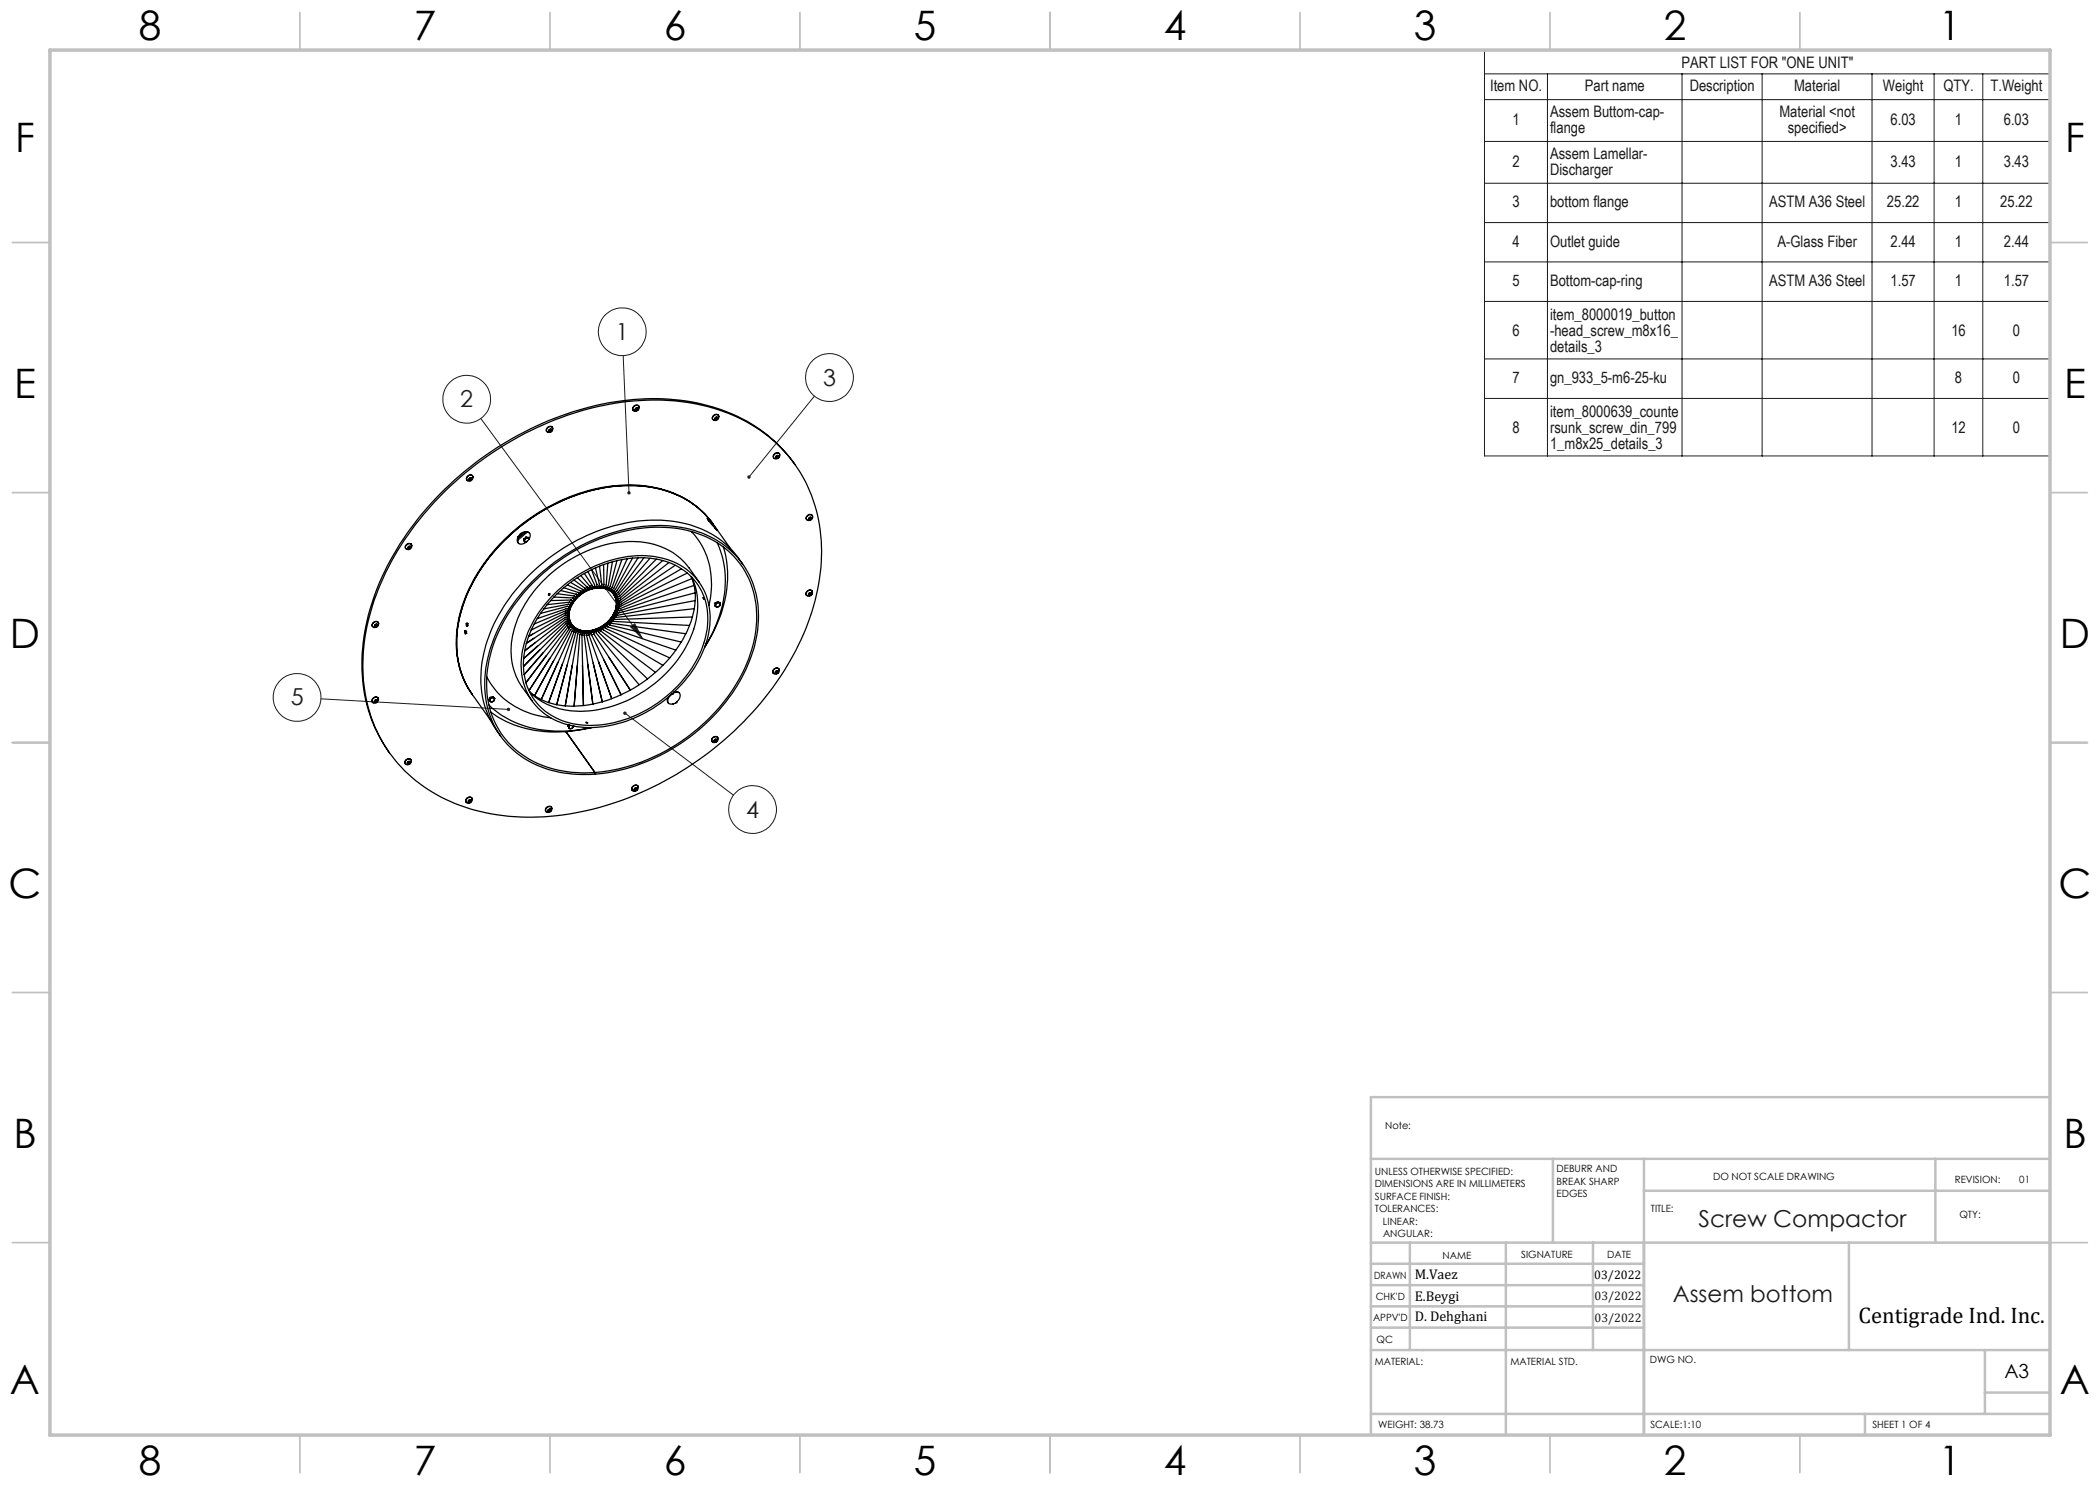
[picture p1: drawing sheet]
<svg xmlns="http://www.w3.org/2000/svg" width="420mm" height="297mm" viewBox="0 0 420 297" stroke-linecap="round" stroke-linejoin="round" font-family="sans-serif">
<g fill="none" stroke="#191924" stroke-width=".2">
<path d="M296.9 10h113.1v81.2h-113.1zM296.9 14.8h113.1M296.9 19.9h113.1M309.5 14.8v76.4M336.4 14.8v76.4M352.4 14.8v76.4M374.4 14.8v76.4M386.8 14.8v76.4M396.6 14.8v76.4M296.9 28.3h113.1M296.9 36.7h113.1M296.9 44.5h113.1"/>
<path d="M296.9 52.4h113.1M124.6 71.1l1.2 27.5M162.9 79.2l-13.1 16.2M296.9 60.3h113.1M296.9 71.8h113.1M296.9 79.7h113.1M96.2 83.7l32.3 44M64.2 139.8l37.5 2.1M126.1 125.4l.9-.6 1.5 2.9zM125 142.6l21.7 16.4"/>
<circle cx="93.3" cy="79.9" r="4.8"/>
<circle cx="124.5" cy="66.4" r="4.8"/>
<circle cx="165.9" cy="75.5" r="4.8"/>
<circle cx="59.4" cy="139.5" r="4.8"/>
<circle cx="150.5" cy="161.9" r="4.8"/>
</g>
<g fill="none" stroke="#c0c0c0" stroke-width=".35">
<path d="M60 2.5v7.5M110 2.5v7.5M160 2.5v7.5M210 2.5v7.5M260 2.5v7.5M310 2.5v7.5M360 2.5v7.5M2.5 48.5h7.5M410 48.5h7.5M2.5 98.5h7.5M410 98.5h7.5M2.5 148.5h7.5"/>
<path d="M410 148.5h7.5M2.5 198.5h7.5M410 198.5h7.5M2.5 248.5h7.5M410 248.5h7.5M60 287v7.5M110 287v7.5M160 287v7.5M210 287v7.5M260 287v7.5M310 287v7.5M360 287v7.5"/>
</g>
<g fill="none" stroke="#c0c0c0" stroke-width=".5">
<path d="M410 219.4h-135.8v67.4M274.2 231.8h135.8M310.6 231.8v16.7M328.8 231.8v55.2M328.8 238.2h81.2M387.1 231.8v16.7M274.2 248.5h135.8M274.2 257h54.6M274.2 252.8h54.6M282 248.5v21.5M301.2 248.5v38.3M318.6 248.5v21.5"/>
<path d="M369.8 248.5v21.5M274.2 265.5h54.6M274.2 261.3h54.6M274.2 270h135.8M397 270v12.8M397 278.5h13M274.2 282.8h135.8M373 282.8v4.2"/>
</g>
<path d="M10 10h400v277h-400z" fill="none" stroke="#c0c0c0" stroke-width=".7"/>
<path d="M149.6 95.1l-.1 .5 .3-.2-.2 .3a.34 .34 0 0 0 .4-.1 .34 .34 0 0 0 0-.4 .34 .34 0 0 0-.4-.1zM125.5 98.4a.37 .37 0 0 0 .3 .5v-.3v.3a.34 .34 0 0 0 .3-.5 .34 .34 0 0 0-.6 0zM126.1 125.4l.9-.6 1.5 2.9zM101.5 141.6a.33 .33 0 0 0 0 .6 .33 .33 0 0 0 .5-.3h-.3h.3a.34 .34 0 0 0-.2-.3 .34 .34 0 0 0-.3 0zM124.8 142.4l.2 .2-.3-.2a.34 .34 0 0 0 .2 .6 .34 .34 0 0 0 .4-.4 .34 .34 0 0 0-.5-.2z" fill="#191924"/>
<g fill="none" stroke="#000" stroke-width=".25">
<path d="M88.2 99.1a63.6 63.6 0 0 1 37.5-18.8 39.3 39.3 0 0 1 25.6 5.2 28.7 28.7 0 0 1 13 25.9 47.4 47.4 0 0 1-9.7 26.1 64.3 64.3 0 0 1-43.4 25.7 39.1 39.1 0 0 1-25.6-5.3 28.7 28.7 0 0 1-13-25.8 45.9 45.9 0 0 1 9-25.1 58.5 58.5 0 0 1 6.6-7.9zM93.5 95.4a.61 .61 0 0 1 1.1-.1 .61 .61 0 0 1-.6 .9 .51 .51 0 0 1-.6-.2 .51 .51 0 0 1 .1-.6zM93.8 95.7a.34 .34 0 0 1 .5-.2 .34 .34 0 0 1 .1 .5 .34 .34 0 0 1-.5 .1l-.1-.1zM93.9 95.8l.1 .1M94 95.9l.2 .1M94.2 95.7l.1 .1M94.2 95.6v.1M94.2 95.7l-.2 .2M94.3 95.8v-.2h-.2l-.3 .2 .1 .2h.3M94.3 95.8l-.1 .2M94.5 95.2a.73 .73 0 0 0-.9-.1 .73 .73 0 0 0-.2 .9M109.5 85.5a.59 .59 0 0 1 1 .1 .59 .59 0 0 1-.5 .9 .52 .52 0 0 1-.7-.3 .52 .52 0 0 1 .2-.7z"/>
<path d="M109.8 86.1l.1 .1M109.9 86.2l.1 .1M110.1 86l-.2 .2M110.1 86l.1 .2M110.2 85.9l-.1 .1M110.2 86.2l.1-.2-.2-.1-.2 .1-.1 .2 .2 .1M110.2 86.2l-.2 .1M110.5 85.5a.7 .7 0 0 0-.9-.1 .7 .7 0 0 0-.2 .9M126.8 81.3a.61 .61 0 0 1 .7-.2 .61 .61 0 0 1 .4 .7 .61 .61 0 0 1-.8 .4 .49 .49 0 0 1-.5-.2 .49 .49 0 0 1 .2-.7zM127.1 81.9l.1 .2 .3-.1M127.3 81.9h-.2M127.3 81.9l.2 .1"/>
<path d="M127.5 81.6h.1M127.5 81.6l.1 .2M127.5 81.6l-.2 .3M127.6 81.8l-.1 .2M127.6 81.8l-.1-.2-.4 .3M127.8 81.2a.72 .72 0 0 0-.9 0 .72 .72 0 0 0-.3 .9M143 83.6a.32 .32 0 0 1 .4-.2 .32 .32 0 0 1 .2 .4 .32 .32 0 0 1-.3 .2l-.3-.1zM143.1 83.7h.1M143.2 83.7l.1 .2M143.4 83.5v.1M143.4 83.6l.1 .1M143.4 83.6l-.2 .1"/>
<path d="M143.5 83.7v-.2h-.2l-.2 .1v.3h.2M143.5 83.7l-.2 .2M143.7 83.1a.71 .71 0 0 0-.9-.1 .71 .71 0 0 0-.2 .9M143.8 83.3a.65 .65 0 0 1-.5 .8 .65 .65 0 0 1-.8-.5 .76 .76 0 0 1 1.3-.5v.2M154.9 90.8a.58 .58 0 0 1 1 0 .58 .58 0 0 1-.4 .9 .54 .54 0 0 1-.8-.1 .54 .54 0 0 1 .2-.8zM155.2 91.5l.3-.4 .2 .2-.1 .2M155.2 91.5l.2 .1M155.2 91.4h.1M155.3 91.4l.1 .2M155.5 91.3l-.2 .1M155.5 91.3l.1 .2M155.6 91.2l-.1 .1"/>
<path d="M155.6 91.5l-.2 .1M155.9 90.8a.73 .73 0 0 0-.9-.1 .73 .73 0 0 0-.3 .9M159 92.9a30.8 30.8 0 0 0-19.7-12.3 52.3 52.3 0 0 0-30.8 4.1 64.3 64.3 0 0 0-31 28.4 40.4 40.4 0 0 0-4.3 27 28.1 28.1 0 0 0 4.7 10.5M81.1 109.7h.1M81.3 109a.59 .59 0 0 1 1-.1 .59 .59 0 0 1-.3 .9 .52 .52 0 0 1-.8 0 .52 .52 0 0 1 .1-.8zM81.6 109.6l.1 .1M81.6 109.6h.1M81.9 109.5l-.3 .1M81.9 109.5l.1 .2M82 109.3l.1 .1-.1 .3M82 109.3l-.4 .3M82 109.7h-.3"/>
<path d="M82 109.3l-.1 .2M82.2 108.8a.72 .72 0 0 0-.8 0 .72 .72 0 0 0-.3 .9M82.2 108.8l.1 .1M103.6 107.4a.89 .89 0 0 0 .1 1.2 .89 .89 0 0 0 1.2 .1l.3-.3M103.6 107.4l.1 .1M103.6 107.3v.1M103.6 107.3l.2 .2M103.7 107.5l-.1 .7 .1 .5M103.8 107.5h-.1M104 106.9l-.4 .4M104 106.9h.1M104 106.9l.1 .1"/>
<path d="M104.1 107l-.3 .5M104.1 107h.1M104.1 106.7h.1M104.1 106.7l.1 .2M104.2 106.7a1.21 1.21 0 0 1 1.8 0 1.6 1.6 0 0 1-.8 1.7M104.2 106.7l-.2 .2M104.2 106.7l.1 .1M104.3 106.8l-.2 .2M104.8 107.8v.1M104.8 107.8l.1 .6M104.8 107.9l.1 .3M104.9 108.2l.3 .2"/>
<path d="M104.9 108.2v.2M104.9 108.4h.3M105 106.5l-1.3 1.1M105.1 107.8l-.2 .4M105.1 107.8l-.3 .1M105.2 107.4l-.4 .4M105.2 107.4l.1 .2M105.2 108.4h.1M105.2 107.4l.5 .1 .1 .1M105.3 107.6l-.2 .2M105.3 107.6h.3M105.5 106.4l-1.9 1.6"/>
<path d="M105.6 107.6l-.5 .2M105.6 107.6l.2 .2M105.6 107.6h.2M105.8 107.6v.2M105.9 106.6a1.31 1.31 0 0 0-1.6 .2M106.4 116.3a37.2 37.2 0 0 1 25.6-11.2 20.1 20.1 0 0 1 16.4 7.5 19.2 19.2 0 0 1 2.6 16.1 35.6 35.6 0 0 1-17.3 21.5 32.6 32.6 0 0 1-21.9 4.2 17.5 17.5 0 0 1-14.7-15.2 26.4 26.4 0 0 1 5.5-18.3l1.8-2.4zM106.5 116.7a36.7 36.7 0 0 1 25.4-11.3 19.4 19.4 0 0 1 16.7 8.2 20.5 20.5 0 0 1 .8 19 37.1 37.1 0 0 1-32.2 22 20.5 20.5 0 0 1-15.6-6.1 18.5 18.5 0 0 1-3.6-17.2 31.9 31.9 0 0 1 8.5-14.6zM109.8 118.8l.1-.1a.15 .15 0 0 1 0 .3 .15 .15 0 0 1-.2-.1zM110.8 119.4l3.7 .2M110.8 119.3a24.4 24.4 0 0 1 19.5-7.6 12 12 0 0 1 11 14.8 23.4 23.4 0 0 1-11.1 15 21.2 21.2 0 0 1-17.7 2.7 12 12 0 0 1-7.4-14.8 21.7 21.7 0 0 1 5.7-10.1zM111 118.6a25.1 25.1 0 0 1 18.4-7.4 12.8 12.8 0 0 1 11.9 8 16.4 16.4 0 0 1-2 13.7 26.1 26.1 0 0 1-21.7 12.6 13.4 13.4 0 0 1-11.8-6.3 14.6 14.6 0 0 1-.2-12.7 23.7 23.7 0 0 1 5.4-7.9zM111.4 118.7l3.5 .5"/>
<path d="M112.1 118.1l3.1 .7M112.8 117.5l2.8 1M113.5 117l2.6 1.2M114.1 116.5l2.4 1.4M114.2 120h.1M114.5 119.6l.3 .3-.8 1.8M114.5 119.6h.1M114.7 119.7h.1M114.8 116l2.2 1.6M114.8 119.2h.1M114.9 119.2l.2 .2-.1 .2-.8 1.8M115 119.3h.1"/>
<path d="M115.2 118.8l.2 .3-1 1.9M115.2 118.8h.1M115.4 119h.1M115.5 115.5l1.9 1.9M115.6 118.5l.2 .1-.1 .3-1.1 1.7M115.6 118.5h.1M115.7 118.6h.1M116.1 118.2l.1 .4-1.4 1.7M116.1 118.2h.1M116.2 118.2v.1M116.2 115.1l1.7 2.1M116.5 117.9h.1"/>
<path d="M116.5 117.9l.1 .1-.1 .4-1.4 1.5M116.6 118h.1M116.9 114.7l1.5 2.4M117 117.6l-.1 .5-1.5 1.5M117 117.6h.1M117 117.7h.1M117.4 117.4l.1 .4-1.8 1.5M117.4 117.4h.1M117.5 117.5h.1M117.6 114.3l1.3 2.9-.2 .2-1.9 1.1M117.9 117.3h.1M117.9 117.2v.4l-1.8 1.4"/>
<path d="M117.9 117.2h.1M118.3 113.9l1.1 3.1-.1 .3-2.1 .9M118.4 117.1h.1M118.4 117.1l-.1 .4-1.9 1.2M119.1 113.6l.8 3.4-.3 .3-2 .8M119.9 113.2l.4 3.8-.2 .3-2.1 .6M120.7 112.9l.1 4.1-.4 .3-2 .5M121.6 112.6l-.4 4.6-.3 .1-2.1 .4M122.5 112.4l-1 4.9-2.3 .3M122.7 118.9l1 1.5M122.7 118.8l.2 .3M122.9 119.1l.8 2"/>
<path d="M122.9 119.1l.8 1.7M123 119.4l.5 2.6M123.2 119.8l.4 1.8M123.4 112.1l-1.4 5.3-.4 .2h-2M124.4 111.9l-2 5.6-.3 .2-2.1-.1M125.4 111.8l-2.7 6-.4 .1-1.9-.3M126.5 111.6l-3.4 6.3-.5 .2-1.8-.5M127.6 111.5l-4.3 6.8-.5 .1-1.7-.6M128.8 111.5l-5.3 7.1-.3 .1-1.8-.8M130 111.7l-6.2 7.2-.5 .1-1.6-1M131.3 111.8l-7.3 7.4-.5 .1-1.5-1.1M132.5 112.1l-8.5 7.5-.4 .1-1.3-1.3"/>
<path d="M133.8 112.5l-9.6 7.5h-.5l-1.2-1.4M135 113.1l-10.8 7.3h-.5M136.3 113.8l-12.1 7-.3 .1-.2-.1M137.4 114.6l-13.4 6.7-.3-.2M138.2 115.3a13.3 13.3 0 0 1-.7 10.8 27.2 27.2 0 0 1-23.1 15.1 12.5 12.5 0 0 1-8.5-2.9M138.3 106.3a15.6 15.6 0 0 1 3.5 14.8M138.3 115.4a15.1 15.1 0 0 1-1.1 13.9 25.6 25.6 0 0 1-21.1 13 14 14 0 0 1-10.2-3.9M138.4 115.7l-14.4 6-.4-.1M138.8 117.1l-14.9 5.1-.3-.1-.1-.1M139 118.6l-15.3 4-.3-.2M139.8 116.4l-2-2.8a14.1 14.1 0 0 0-12.7-5.3 25.9 25.9 0 0 0-22.1 16.8 13.8 13.8 0 0 0 1.4 12.3l2 2.8M140.6 119.5l.2 .4z"/>
<path d="M141.5 103.7l.2 .2M141.5 103.7h.1M141.5 103.7l.3 .5 1.3 1.6M141.5 103.7v.1M141.7 103.9h.1M141.7 103.9l.2 .1M141.7 103.9l-.1 .1M141.9 104h.1M141.9 104v.1M141.9 104l-.2 .1M141.9 104.1l1.5 1.9M141.9 104.1l-.2 .1"/>
<path d="M142.6 104.7a19.1 19.1 0 0 0-15.1-7.5 35.8 35.8 0 0 0-25.8 10.1 31.2 31.2 0 0 0-10.3 19.4 18.2 18.2 0 0 0 3.1 12.2M142.6 104.7a18.6 18.6 0 0 0-13.9-7.5 35 35 0 0 0-25.9 8.9 32.4 32.4 0 0 0-11.3 19.2 18.3 18.3 0 0 0 3 13.6M142.6 104.7a18.9 18.9 0 0 0-14.6-7.5 35.1 35.1 0 0 0-24.4 8.4 32.9 32.9 0 0 0-12.1 19.8 18.2 18.2 0 0 0 3 13.5M142.6 104.7l3.5 5M143.1 105.8h.1M143.1 105.8l.2 .2M143.3 106h.1M143.4 108.5a20.4 20.4 0 0 1-.4 17l-2.1 3.9M144.7 109.4a23.2 23.2 0 0 1-2.7 18.3l-1.1 1.8M148.5 112.8a19 19 0 0 0-15.5-8.7 35.5 35.5 0 0 0-25.1 9 33.1 33.1 0 0 0-11.5 19.3 18.6 18.6 0 0 0 3.7 14.8M161.5 119.2a.68 .68 0 0 1-.1-1 .68 .68 0 0 1 .9-.1 .69 .69 0 0 1 0 .9 .69 .69 0 0 1-.8 .2M161.6 103.1a.57 .57 0 0 1 .9 .1 .57 .57 0 0 1-.4 .8 .54 .54 0 0 1-.8-.2 .54 .54 0 0 1 .3-.7z"/>
<path d="M161.7 118.9h.2M161.8 103.7h.2M161.9 118.9l.1 .2M162 103.7l.1 .2M162.1 118.6v.1M162.1 118.7l-.2 .2M162.1 118.7l.1 .2M162.2 103.5l.1 .2M162.2 103.5h.1M162.2 103.5l-.2 .2M162.2 118.9v-.2l-.2-.1-.2 .1-.1 .3 .3 .1M162.2 118.9l-.2 .2"/>
<path d="M162.3 103.7l-.1-.2h-.2l-.2 .2 .1 .2h.2M162.3 103.7l-.2 .2M162.4 118.2a.71 .71 0 0 0-.9 0 .71 .71 0 0 0-.2 .8M162.4 118.2h.1M162.5 103.1a.71 .71 0 0 0-.9 0 .71 .71 0 0 0-.3 .8M74.8 124.5a.59 .59 0 0 1 .9 .2 .59 .59 0 0 1-.6 .8 .53 .53 0 0 1-.7-.3 .53 .53 0 0 1 .4-.7zM74.8 139.6a.58 .58 0 0 1 .9 .2 .58 .58 0 0 1-.5 .8 .55 .55 0 0 1-.8-.3 .55 .55 0 0 1 .4-.7zM75 125.2h.1M75.1 125.2l.1 .1M75.1 124.8a.32 .32 0 0 1 .5 .3 .32 .32 0 0 1-.5 .3 .29 .29 0 0 1-.2-.3 .29 .29 0 0 1 .2-.3zM75.3 125l-.2 .2M75.3 125l.1 .2"/>
<path d="M75.4 124.9l-.1 .1M75.4 125.2l-.2 .1M75.4 125.2l.1-.2-.3-.1-.2 .1v.3h.2M75.6 139.6a.73 .73 0 0 0-.9 0 .73 .73 0 0 0-.2 .8M75.7 124.5a.72 .72 0 0 0-.9-.1 .72 .72 0 0 0-.3 .9M93 126.3l.1-.2 .1 .5M93 126.3h.1M93 126.3v.4l.1 .1 .1-.2M93.1 126.3h.1M93.1 126.3l.1 .4M93.1 126.2v.1M93.2 126.3l-.1 .3"/>
<path d="M93.2 126.6h.1M93.3 124.7h.1M93.3 124.7h.2M93.3 124.6l.3 .3-.1 .4a.4 .4 0 0 1-.2-.7zM93.5 124.7h.1M93.5 124.7v.5M94.5 138.9l3.5 5M97.4 135.4a15.7 15.7 0 0 0 12.8 8.2M98 139.9a.36 .36 0 0 0 .1 .4 .36 .36 0 0 0 .4 0M98 139.5l.1 .1M98 139.5l-.2 .5 .4 .4 .3-.1M98 139.9l-.1 .2"/>
<path d="M98.1 139.6l-.1 .3M98.4 139.6l-.4 .3M98.4 139.6h.4M98.4 139.6h-.3M98.5 139.3l-.5 .2M98.5 139.3l.1 .1M98.5 139.3l.5 .4M98.6 139.4l-.2 .2M98.6 139.4l.2 .2M98.8 139.6v.4M98.8 139.6l.2 .1M99 139.7l-.2 .3"/>
<path d="M106.4 125.9l-.1 .1M106.8 127.7l-1.5 1M108.6 130.6l-3.8 4.3M112.5 132.7l-2.8 7.8M113 123l.5 .1M113 123.5l.2-.1 .3 .1 1.1 1.7M113 123h.1M113 123l-7.3 4.3 .8-.5M113 123.5l-7.7 5.2M113 123.5h.1M113 123.9l.3-.1 .2 .1M113 122.6l.5 .1 .6 1.6"/>
<path d="M113 123.9h.1M113 122.6h.1M113 123.9l-8 6.3 2.1-1.7M113 122.6l-6.7 3.4M113.1 124.3h.1M113.1 124.3l-8.4 7.4 2.8-2.5M113.1 122.2l.2-.1 .3 .2 .3 1.7M113.1 122.2h.1M113.1 122.2l-6.3 2.6M113.2 124.7h.1M113.2 124.7l-8.5 8.6 3.3-3.4M113.2 121.7h.1"/>
<path d="M113.3 121.7l.4 .1 .1 1.8M113.3 121.7l-5.8 2M113.4 125.1h.1M113.4 125.1l-8.6 9.8M113.4 121.3l.4 .2v1.8M113.4 121.3h.1M113.4 121.3l-5.3 1.4M113.5 122.7h.1M113.5 123.1h.1M113.5 123.5h.1M113.5 123.1l.7 1.5M113.5 122.2h.1"/>
<path d="M113.5 123.9h.1M113.5 123.9l1.1 1.3M113.6 124.2l-.5 .1M113.6 124.2h.1M113.6 125.4h.1M113.6 124.2l1.2 1.2M113.6 125.4l-8.4 11.2M113.6 121.8h.1M113.6 120.9h.1M113.7 120.9l.3 .1-.2 1.9M113.7 120.9l-4.9 .9M113.7 124.6l-.1-.1-.4 .2"/>
<path d="M113.7 124.6h.1M113.7 124.6l1.4 1M113.8 121.4h.1M113.8 125.7h.1M113.8 125.7l-8 12.4M113.9 120.4h.1M113.9 124.9h.1M113.9 120.4l.3 .3-.4 1.8M113.9 124.9h-.3l-.2 .2M113.9 120.4l-4.5 .5M113.9 124.9l1.5 .9-.3-.2M113.9 120.9v.1"/>
<path d="M114.1 125.2l-.5 .2M114.1 125.2l1.6 .7M114.1 126l-7.2 13.1M114.1 125.2h.1M114.1 126h.1M114.2 120.5h.1M114.2 120l.2 .1v.2l-.5 1.8M114.2 120l-4.1 .1M114.3 125.5l-.5 .2M114.3 125.5h.1M114.3 125.5l2.2 .6M114.4 120.1h.1"/>
<path d="M114.4 126.3h.1M114.4 126.3l-6.2 13.6M114.6 125.7l-.5 .3M114.6 125.7h.1M114.6 125.2l.2 .2M114.6 125.7l1.9 .4M114.8 126.5h.1M114.8 126.5l-5.1 14M114.8 125.4l.3 .2M114.9 126l-.5 .3M114.9 126l2.8 .2M114.9 125.9v.1"/>
<path d="M115.1 126.7l-3.8 14.2M115.1 126.6v.1M115.2 126.1l-.4 .4M115.2 126.1h.1M115.2 126.1l2 .1M115.4 125.8l.4 .1M115.5 126.8h.1M115.5 126.8l-2.4 14.4 1.3-8.2M115.6 126.3l-.4 .2-.1 .2M115.6 126.3h.1M115.7 125.9l.4 .1M115.9 126.4l-.4 .4"/>
<path d="M115.9 126.4h.1M115.9 126.9h.1M116 126.9l-1.2 14.3M116.3 126.5h.1M116.3 126.5l-.3 .4M116.4 127h.1M116.4 127l.3 14.1M116.4 126.1l.5 .1M116.5 133l.2 8.1M116.7 126.6l-.3 .4M116.7 126.6h.1M116.8 127h.1"/>
<path d="M116.8 127l1.8 13.8-1.1-7.9M117.2 126.6l-.4 .4M117.2 126.6h.1M117.3 127h.1M117.3 127l3.2 13.4-1.9-7.8M117.6 126.6h.1M117.6 126.6l-.3 .4M117.6 126.2l-2 .1M117.8 127h.1M117.8 127l4.5 12.7M118 126.5l-.2 .5M118 126.5h.1"/>
<path d="M118.1 126.1l-2.2 .3M118.3 126.9h.1M118.3 126.9l5.9 12.1M118.5 126.4l-.2 .3v.2M118.5 126.4h.1M118.6 126l-.6 .1M118.8 126.8l7.2 11.2-4.2-6.5M118.8 126.8h.1M118.9 126.3l-.2 .3 .1 .2M118.9 126.3h.1M119 125.9l-2.7 .6M119.3 125.8l-2.1 .8"/>
<path d="M119.4 126.2l-.2 .4 8.6 10.3M119.4 125.8l-2.7 .8M119.4 126.1v.1M119.7 126.4h.1M119.7 126.5l9.8 9.3M119.8 126l-.1 .2v.3M119.8 126h.1M119.8 125.6l-.6 .2M120.1 125.4l-2.1 1.1M120.2 126.2h.1M120.2 125.4l-2.6 1.2M120.2 125.8h.1"/>
<path d="M120.3 125.8l-.2 .2 .1 .3 10.9 8.2M120.6 125.1l-.5 .3M120.6 125.9h.1M120.6 125.5l.1 .5 11.9 7.1M120.6 125.5h.1M120.8 125l-1.9 1.3M120.9 124.9l-2.4 1.5M121 125.6h.1M121.1 125.2l-.1 .4 .1 .1 12.8 5.9M121.1 125.2h.1M121.3 124.6l-.5 .4M121.4 125.3h.1"/>
<path d="M121.4 125h.1M121.5 125l-.1 .2 .2 .2 13.6 4.6M121.5 124.4l-1.7 1.6M121.8 125h.1M121.8 124.6l.1 .4 14.3 3.4M121.8 124.6h.1M121.8 124.1l-1.5 1.7M121.9 124l-2.5 2.2M122.1 124.3l.2 .4 14.9 2M122.1 124.3h.1M122.1 123.8l-1.5 1.7M122.2 124.6h.1"/>
<path d="M122.2 123.6l-.4 .5M122.4 123.9l.2 .4 15.3 .8M122.4 123.9h.1M122.4 123.3l-.3 .5M122.5 124.2h.1M122.6 123l-1.1 2M122.7 122.9l-1.6 2.3M122.7 123.5h.1M122.8 123.8h.1M122.8 122.7l-1 1.9M122.8 122.6l-.2 .4M123 123.2h.1"/>
<path d="M123 123.4h.1M123 122.2l-.2 .5M123.1 121.8l-1 2.5M123.1 122l-.7 1.9M123.2 122.8h.1M123.2 122.9h.1M123.2 121.6l-.5 1.9M123.2 121.5l-.1 .4M123.2 120l.2 2.4M123.3 121.1l-.1 .4M123.3 121.2l-.3 2M123.3 120.4l-.1 2.4"/>
<path d="M123.3 120.7v.5M123.4 122.3v.1M123.4 122.5h.1M123.5 122h.1M123.5 122.1h.1M123.6 121.5v.1M123.6 121.6h.1M123.7 121.1h.1M123.7 121.2h.1M123.7 120.4h.1M123.7 120.8h.1M133.6 139.4a.89 .89 0 0 0 .1 1.2 .89 .89 0 0 0 1.2 .1l.3-.2"/>
<path d="M134.2 139a1.34 1.34 0 0 0-.5 1.6M134.3 138.9h.1M134.4 138.8h.1M134.4 138.8l-.1 .1M134.4 138.7v.1M134.9 138.4a.87 .87 0 0 1 1.1 .3 .87 .87 0 0 1-.2 1.1l-.6 .7M134.9 138.4v.1M134.9 138.4l.1 .1M134.9 138.5l-.5 .3M134.9 138.5h.1M135 138.5l.9 .1M138.5 123.4l-15.5 .5-.3-.1v-.3"/>
<path d="M138.9 121.7l-15.6 1.8-.2-.1-.1-.2M139 120.1l-15.5 2.9h-.2l-.1-.2M143 120.6l.1 .6M143 120.6l.1 .2M143.1 121.2l.2 .2M143.1 121l.2 .4M143.1 120.8v.2M143.1 121v.2M143.4 120.6l-.3 .4M143.4 120.6l-.3 .2M143.5 120.3l-.5 .3M143.5 120.3l.1 .2"/>
<path d="M143.5 120.3l.5 .3M143.6 120.5l-.2 .1M143.6 120.5l.3 .1M143.7 121.3l-.4 .1M143.9 120.6h-.5M143.9 120.6l.1 .3M143.9 120.6h.1M144 120.9l-.3 .4M144 120.6v.3M154.8 134.8a.65 .65 0 0 1 .1-1 .65 .65 0 0 1 1 .2 .75 .75 0 0 1-1.1 .8M155.1 134.5l.1-.2 .3-.1 .1 .1-.1 .3M155.1 134.5l.1 .2 .3-.1"/>
<path d="M155.1 134.5h.1M155.4 134.4l-.3 .1M155.4 134.4l.1 .2M155.5 134.2l-.1 .2M155.8 133.8a.71 .71 0 0 0-.9 0 .71 .71 0 0 0-.2 .8M74.9 140.2l.1 .2h.3M74.9 140.3h.2M75.1 140.3l.2 .1M75.3 140l.2 .2M75.3 140h.1M75.3 140l-.2 .3M75.5 140.2l-.2 .2"/>
<path d="M75.5 140.2l-.1-.2h-.3l-.2 .2M81.2 152.9a.64 .64 0 0 1 .1-1 .64 .64 0 0 1 1 .3 .73 .73 0 0 1-1.1 .7M81.5 152.4a.33 .33 0 0 1 .5-.1 .33 .33 0 0 1 .1 .4 .33 .33 0 0 1-.5 .2l-.2-.2zM81.5 152.6h.1M81.6 152.6l.1 .2M81.8 152.5l-.2 .1M81.8 152.5l.2 .2M81.9 152.3l-.1 .2M82 152.7v-.2l-.2-.2-.3 .4 .2 .1M82 152.7l-.3 .1M82.2 152a.7 .7 0 0 0-.9-.1 .7 .7 0 0 0-.2 .8M93.5 159.7a.59 .59 0 0 1 .9 .1 .59 .59 0 0 1-.5 .8 .54 .54 0 0 1-.7-.2 .54 .54 0 0 1 .3-.7z"/>
<path d="M94.4 159.6a.71 .71 0 0 0-.9 0 .71 .71 0 0 0-.3 .8M97.8 141a20.5 20.5 0 0 0 15.9 5.2l4.6-.7M98.2 142.4a22 22 0 0 0 15 3.9l5.8 8.2M98.8 140l-.3 .3M113.2 146.3h.1M113.2 146.3l5.8 8.2M113.6 145.2l.1 .1M113.6 145.2l.3 .5M113.7 145.3l.1 .3M113.7 145l-.1 .2M113.8 145.6l.4 .1M113.8 145.6l.1 .1"/>
<path d="M113.9 145.1l-.1 .5M113.9 145.1l-.2 .2M113.9 145.7h.3M113.9 145.1h.1M113.9 145v.1M114.6 145.4l-.4 .3M114.7 145.2l-.1 .2M114.8 145.2l-.2 .2M117.2 144.5l.3 .1h-.2zM118.4 145.5l-5.2 .8M118.9 154.8h.1M119 154.5l-.1 .3"/>
<path d="M126.5 157.4a.58 .58 0 0 1 .7-.4 .58 .58 0 0 1 .4 .6 .61 .61 0 0 1-.6 .7 .61 .61 0 0 1-.6-.8zM126.9 157.9h.1M127 157.9l.1 .2M127.2 157.8l-.2 .1M127.2 157.8l.2 .1M127.3 157.6l-.1 .2M127.4 157.9v-.2l-.2-.1-.2 .1-.1 .3 .2 .1M127.4 157.9l-.3 .2M127.6 157.2a.73 .73 0 0 0-.9 0 .73 .73 0 0 0-.3 .8M135.2 140.5h.1M142.6 148.4a.64 .64 0 0 0 .9-.2 .64 .64 0 0 0-.3-.9 .68 .68 0 0 0-.8 .4 .68 .68 0 0 0 .2 .8M142.9 148.2h.2"/>
<path d="M143.1 148.2l.1 .1M143.2 147.9l.1 .1M143.3 148l.1 .1M143.3 148l-.2 .2M143.4 148.1l-.1-.2h-.2l-.2 .2v.2h.3M143.4 148.1l-.2 .2M143.5 147.5a.71 .71 0 0 0-.9 0 .71 .71 0 0 0-.2 .8M93.7 160.3h.1M93.8 160.1a.31 .31 0 0 1 .5 .1 .31 .31 0 0 1-.4 .3 .26 .26 0 0 1-.3-.1 .26 .26 0 0 1 .2-.3zM93.8 160.3l.1 .2M94.1 160.1l.1 .2M94.1 160v.1"/>
<path d="M94.1 160.1l-.3 .2M94.2 160.3v-.2l-.5 .1v.2l.2 .1M94.2 160.3l-.3 .2M109.4 161.5a.58 .58 0 0 1 1 .1 .58 .58 0 0 1-.5 .8 .54 .54 0 0 1-.8-.2 .54 .54 0 0 1 .3-.7zM109.9 162.1l-.3 .1M109.9 162.1l.1 .2M110 161.9l.1 .1M110 161.9l-.4 .2 .1 .2h.3M110 161.9h.1M110 161.9l-.1 .2M110.1 162l-.1 .3M110.3 161.5a.7 .7 0 0 0-.9-.1 .7 .7 0 0 0-.2 .9"/>
<circle cx="110.1" cy="86.1" r=".31"/>
<circle cx="127.3" cy="81.9" r=".31"/>
<circle cx="155.4" cy="91.3" r=".33"/>
<circle cx="81.9" cy="109.5" r=".33"/>
<circle cx="162" cy="118.8" r=".32"/>
<circle cx="162.1" cy="103.7" r=".33"/>
<circle cx="155.4" cy="134.5" r=".33"/>
<circle cx="75.2" cy="140.2" r=".32"/>
<circle cx="127.1" cy="157.8" r=".31"/>
<circle cx="143.1" cy="148.1" r=".31"/>
<circle cx="109.9" cy="162.1" r=".31"/>
</g>
<g font-size="8.1">
<text x="27.8" y="8">8</text>
<text x="82.8" y="8">7</text>
<text x="132.8" y="8">6</text>
<text x="182.8" y="8">5</text>
<text x="232.8" y="8">4</text>
<text x="282.8" y="8">3</text>
<text x="332.8" y="8">2</text>
<text x="387.8" y="8">1</text>
<text x="3" y="30.4">F</text>
<text x="413" y="30.4">F</text>
<text x="2.8" y="79.6">E</text>
<text x="412.8" y="79.6">E</text>
<text x="2" y="129.6">D</text>
<text x="412" y="129.6">D</text>
<text x="1.7" y="179.6">C</text>
<text x="411.7" y="179.6">C</text>
<text x="2.7" y="229.6">B</text>
<text x="412.7" y="229.6">B</text>
<text x="2" y="278.9">A</text>
<text x="412" y="278.9">A</text>
<text x="27.8" y="295">8</text>
<text x="82.8" y="295">7</text>
<text x="132.8" y="295">6</text>
<text x="182.8" y="295">5</text>
<text x="232.8" y="295">4</text>
<text x="282.8" y="295">3</text>
<text x="332.8" y="295">2</text>
<text x="387.8" y="295">1</text>
</g>
<g font-size="4.7" fill="#191924">
<text x="123.2" y="68">1</text>
<text x="164.6" y="77.1">3</text>
<text x="92.1" y="81.5">2</text>
<text x="58.1" y="141.1">5</text>
<text x="149.2" y="163.5">4</text>
<text x="339.7" y="245.3">Screw Compactor</text>
</g>
<text font-size="4.6" fill="#191924" x="334.6" y="260.4">Assem bottom</text>
<text font-size="4.5" x="371.7" y="264.6">Centigrade Ind. Inc.</text>
<text font-size="3.9" x="400.9" y="275.5">A3</text>
<g font-size="3.2" fill="#191924">
<text x="336.3" y="13.5">PART LIST FOR &quot;ONE UNIT&quot;</text>
<text x="298" y="18.2">Item NO.</text>
<text x="310" y="23.4">Assem Buttom-cap-</text>
<text x="317" y="18.2">Part name</text>
<text x="337.9" y="18.2">Description</text>
<text x="355.9" y="23.4">Material &lt;not</text>
<text x="358.8" y="18.2">Material</text>
<text x="376.6" y="18.2">Weight</text>
<text x="388.7" y="18.2">QTY.</text>
<text x="398.1" y="18.2">T.Weight</text>
<text x="302.5" y="25">1</text>
<text x="310" y="26.6">flange</text>
<text x="357.6" y="26.6">specified&gt;</text>
<text x="378.1" y="25">6.03</text>
<text x="391" y="25">1</text>
<text x="400.8" y="25">6.03</text>
<text x="302.5" y="33.3">2</text>
<text x="310" y="31.7">Assem Lamellar-</text>
<text x="310" y="34.9">Discharger</text>
<text x="378.1" y="33.3">3.43</text>
<text x="391" y="33.3">1</text>
<text x="400.8" y="33.3">3.43</text>
<text x="302.5" y="41.4">3</text>
<text x="310" y="41.4">bottom flange</text>
<text x="353.8" y="41.4">ASTM A36 Steel</text>
<text x="377.4" y="41.4">25.22</text>
<text x="391" y="41.4">1</text>
<text x="400" y="41.4">25.22</text>
<text x="302.5" y="49.3">4</text>
<text x="310" y="49.3">Outlet guide</text>
<text x="355.5" y="49.3">A-Glass Fiber</text>
<text x="378.1" y="49.3">2.44</text>
<text x="391" y="49.3">1</text>
<text x="400.8" y="49.3">2.44</text>
<text x="302.5" y="57.2">5</text>
<text x="310" y="57.2">Bottom-cap-ring</text>
<text x="353.8" y="57.2">ASTM A36 Steel</text>
<text x="378.1" y="57.2">1.57</text>
<text x="391" y="57.2">1</text>
<text x="400.8" y="57.2">1.57</text>
<text x="310" y="64">item_8000019_button</text>
<text x="302.5" y="67.2">6</text>
<text x="310" y="67.2">-head_screw_m8x16_</text>
<text x="310" y="70.4">details_3</text>
<text x="390.3" y="67.2">16</text>
<text x="402.6" y="67.2">0</text>
<text x="302.5" y="76.6">7</text>
<text x="310" y="76.6">gn_933_5-m6-25-ku</text>
<text x="391" y="76.6">8</text>
<text x="402.6" y="76.6">0</text>
<text x="310" y="83.4">item_8000639_counte</text>
<text x="302.5" y="86.6">8</text>
<text x="310" y="86.6">rsunk_screw_din_799</text>
<text x="310" y="89.8">1_m8x25_details_3</text>
<text x="390.3" y="86.6">12</text>
<text x="402.6" y="86.6">0</text>
</g>
<g font-size="2.8">
<text x="282.9" y="255.9">M.Vaez</text>
<text x="282.9" y="260.1">E.Beygi</text>
<text x="282.9" y="264.2">D. Dehghani</text>
</g>
<text font-size="2.5" x="318.9" y="255.8">03/2022</text>
<g font-size="2.5" fill="#191924">
<text x="318.9" y="260.1">03/2022</text>
<text x="318.9" y="264.3">03/2022</text>
</g>
<g font-size="2">
<text x="277" y="225.8">Note:</text>
<text x="275" y="234.9">UNLESS OTHERWISE SPECIFIED:</text>
<text x="275" y="237.4">DIMENSIONS ARE IN MILLIMETERS</text>
<text x="275" y="239.9">SURFACE FINISH:</text>
<text x="311.3" y="234.5">DEBURR AND</text>
<text x="311.3" y="237">BREAK SHARP</text>
<text x="311.3" y="239.5">EDGES</text>
<text x="342.6" y="236">DO NOT SCALE DRAWING</text>
<text x="391" y="236.6">REVISION:</text>
<text x="403.9" y="236.6">01</text>
<text x="275" y="242.4">TOLERANCES:</text>
<text x="276.6" y="244.9">LINEAR:</text>
<text x="330.2" y="242.4">TITLE:</text>
<text x="391.9" y="243.7">QTY:</text>
<text x="276.6" y="247.4">ANGULAR:</text>
<text x="288.5" y="251.7">NAME</text>
<text x="304.2" y="251.7">SIGNATURE</text>
<text x="321.4" y="251.7">DATE</text>
<text x="274.8" y="255.9">DRAWN</text>
<text x="275.1" y="260.1">CHK'D</text>
<text x="274.6" y="264.2">APPV'D</text>
<text x="275.3" y="268.5">QC</text>
<text x="275" y="273">MATERIAL:</text>
<text x="302.1" y="273">MATERIAL STD.</text>
<text x="330" y="272.5">DWG NO.</text>
<text x="275.6" y="285.6">WEIGHT: 38.73</text>
<text x="330.1" y="285.6">SCALE:1:10</text>
<text x="374.5" y="285.6">SHEET 1 OF 4</text>
</g>
</svg>
